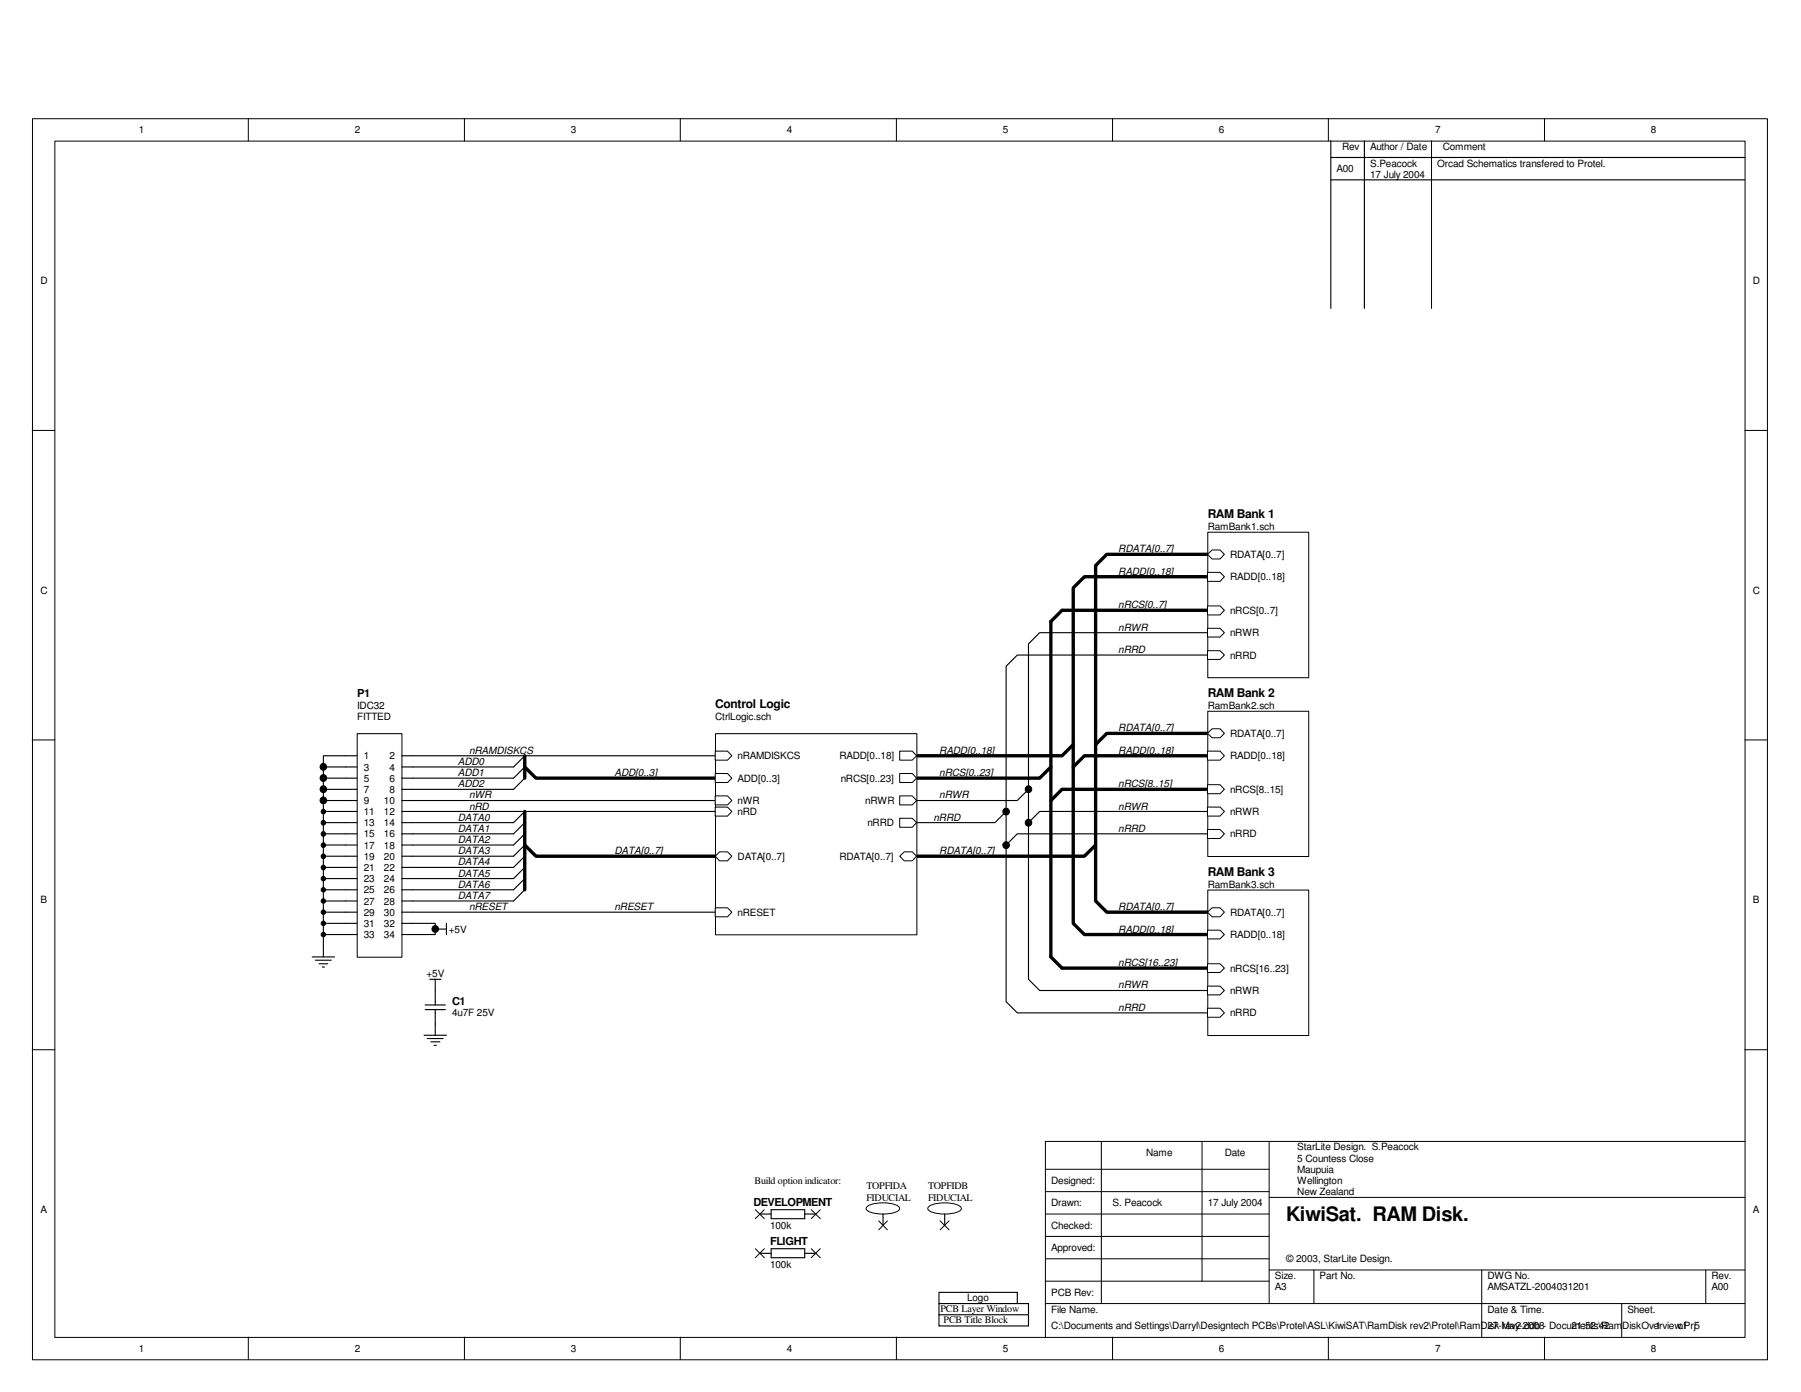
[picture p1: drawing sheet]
<svg xmlns="http://www.w3.org/2000/svg" width="279mm" height="216mm" viewBox="0 0 279 216" stroke-linecap="round" stroke-linejoin="round" font-family="sans-serif">
<g fill="none" stroke="#000" stroke-width=".16">
<path d="M5 18.4h269.2v192.5h-269.2zM38.5 18.4v3.4M72.1 18.4v3.4M105.5 18.4v3.4M139.1 18.4v3.4M172.6 18.4v3.4M206.1 18.4v3.4M239.6 18.4v3.4M8.5 21.9h262.2v185.5h-262.2zM222.1 21.8v26M5 66.8h3.5M270.7 66.8h3.5"/>
<path d="M5 114.8h3.5M270.7 114.8h3.5M5 162.8h3.5M170.9 177v25.2M186.5 177v21.7M196.9 177v25.2M270.7 177h-108.5v30.4M270.7 162.8h3.5M162.2 181.4h34.7M162.2 191.8h34.7M162.2 184.8h34.7M162.2 188.3h34.7"/>
<path d="M162.2 195.2h34.7M162.2 198.7h34.7M196.9 185.7h73.8M196.9 197h73.8M203.8 197v5.2M229.9 197v10.4M264.6 197v5.2M38.5 207.4v3.5M72.1 207.4v3.5M105.5 207.4v3.5M139.1 207.4v3.5M162.2 202.2h108.5"/>
<path d="M172.6 207.4v3.5M206.1 207.4v3.5M239.6 207.4v3.5M251.6 202.2v5.2"/>
<circle cx="156.1" cy="131.1" r=".52"/>
</g>
<g fill="none" stroke="#000" stroke-width=".17">
<path d="M206.5 21.8v26M206.5 24.4h64.2M211.7 21.8v26M187.3 98.1h-26l-1.7 1.8v52l1.7 1.7h26M50.2 119h3.4M53.6 117.2h-3.4v31.2M64.1 117.2h46.9M81.4 119l-1.7 1.7h-15.6M81.4 117.2l-1.7 1.8h-15.6M187.3 101.6h-29.5l-1.7 1.7v52.1l1.7 1.7h29.5M50.2 138h3.4M50.2 134.5h3.4"/>
<path d="M50.2 131.1h3.4M50.2 127.6h3.4M50.2 124.2h3.4M50.2 120.7h3.4M50.2 139.7h3.4M50.2 136.3h3.4M50.2 132.8h3.4M50.2 129.3h3.4M50.2 125.9h3.4M50.2 122.4h3.4M64.1 124.2h46.9M64.1 125.9h46.9"/>
<path d="M81.4 136.3l-1.7 1.7h-15.6M81.4 132.8l-1.7 1.7h-15.6M81.4 129.3l-1.7 1.8h-15.6M81.4 125.9l-1.7 1.7h-15.6M81.4 138l-1.7 1.7h-15.6M81.4 134.5l-1.7 1.8h-15.6M81.4 131.1l-1.7 1.7h-15.6M81.4 127.6l-1.7 1.7h-15.6M81.4 120.7l-1.7 1.7h-15.6M156.1 125.9l-1.8 1.7h-12.1M159.6 122.4l-1.8 1.8h-15.6M187.3 125.9h-26l-1.7 1.7"/>
<path d="M187.3 129.3h-29.5l-1.7 1.8M48.4 148.4h3.5M48.9 148.9h2.5M49.5 149.5h1.3M50 150h.3M50.2 141.5h3.4M50.2 143.2h3.4M64.1 143.2h3.4v1.7h-3.4M66 156.6h3.1M66 155.9h3.1M66.7 151.9h1.7M67.5 144.1h1.8"/>
<path d="M67.5 151.9v4M67.5 156.6v4M69.3 143.2v1.7M65.8 160.6h3.5M66.3 161.1h2.4M66.8 161.6h1.4M67.4 162.1h.3"/>
</g>
<g fill="none" stroke="#000" stroke-width=".52">
<path d="M187.3 86h-15.6l-1.7 1.7v52l1.7 1.8h15.6M187.3 89.5h-19.1l-1.7 1.7v52l1.7 1.7h19.1M187.3 94.7h-22.5l-1.8 1.7v52l1.8 1.8h22.5M81.4 119l1.7 1.7h27.9M81.4 117.2v3.5M163 119l-1.7 1.7h-19.1M166.5 115.5l-1.7 1.7h-22.6M187.3 113.7h-15.6l-1.7 1.8M187.3 117.2h-19.1l-1.7 1.8M81.4 131.1l1.7 1.7h27.9M81.4 125.9v12.1M170 131.1l-1.8 1.7h-26"/>
<path d="M187.3 122.4h-22.5l-1.8 1.8"/>
</g>
<circle cx="156.1" cy="131.1" r=".52" fill="#000"/>
<path d="M111 113.8h31.2v31.2h-31.2z" fill="#fff"/>
<path d="M111 113.8h31.2v31.2h-31.2z" fill="none" stroke="#000" stroke-width=".16"/>
<path d="M139.6 132.8l.7-.7h1.2l.7 .7-.7 .7h-1.2z" fill-rule="evenodd" fill="#fff"/>
<path d="M139.6 132.8l.7-.7h1.2l.7 .7-.7 .7h-1.2z" fill="none" stroke="#000" stroke-width=".16"/>
<path d="M111 132.8l.6-.7h1.3l.6 .7-.6 .7h-1.3z" fill-rule="evenodd" fill="#fff"/>
<path d="M111 132.8l.6-.7h1.3l.6 .7-.6 .7h-1.3z" fill="none" stroke="#000" stroke-width=".16"/>
<path d="M111 120h1.9l.6 .7-.6 .7h-1.9z" fill-rule="evenodd" fill="#fff"/>
<path d="M111 120h1.9l.6 .7-.6 .7h-1.9z" fill="none" stroke="#000" stroke-width=".16"/>
<path d="M139.6 116.5h1.9l.7 .7-.7 .7h-1.9z" fill-rule="evenodd" fill="#fff"/>
<path d="M139.6 116.5h1.9l.7 .7-.7 .7h-1.9z" fill="none" stroke="#000" stroke-width=".16"/>
<path d="M111 116.5h1.9l.6 .7-.6 .7h-1.9z" fill-rule="evenodd" fill="#fff"/>
<path d="M111 116.5h1.9l.6 .7-.6 .7h-1.9z" fill="none" stroke="#000" stroke-width=".16"/>
<path d="M139.6 120h1.9l.7 .7-.7 .7h-1.9z" fill-rule="evenodd" fill="#fff"/>
<path d="M139.6 120h1.9l.7 .7-.7 .7h-1.9z" fill="none" stroke="#000" stroke-width=".16"/>
<path d="M139.6 126.9h1.9l.7 .7-.7 .7h-1.9z" fill-rule="evenodd" fill="#fff"/>
<path d="M139.6 126.9h1.9l.7 .7-.7 .7h-1.9z" fill="none" stroke="#000" stroke-width=".16"/>
<path d="M139.6 123.4h1.9l.7 .8-.7 .6h-1.9z" fill-rule="evenodd" fill="#fff"/>
<path d="M139.6 123.4h1.9l.7 .8-.7 .6h-1.9z" fill="none" stroke="#000" stroke-width=".16"/>
<path d="M111 125.2h1.9l.6 .7-.6 .7h-1.9z" fill-rule="evenodd" fill="#fff"/>
<path d="M111 125.2h1.9l.6 .7-.6 .7h-1.9z" fill="none" stroke="#000" stroke-width=".16"/>
<path d="M111 123.4h1.9l.6 .8-.6 .6h-1.9z" fill-rule="evenodd" fill="#fff"/>
<path d="M111 123.4h1.9l.6 .8-.6 .6h-1.9z" fill="none" stroke="#000" stroke-width=".16"/>
<path d="M111 140.8h1.9l.6 .7-.6 .7h-1.9z" fill-rule="evenodd" fill="#fff"/>
<path d="M111 140.8h1.9l.6 .7-.6 .7h-1.9z" fill="none" stroke="#000" stroke-width=".16"/>
<path d="M187.4 82.6h15.6v22.5h-15.6z" fill="#fff"/>
<path d="M187.4 82.5h15.6v22.6h-15.6z" fill="none" stroke="#000" stroke-width=".16"/>
<path d="M187.3 86l.7-.7h1.3l.6 .7-.6 .7h-1.3z" fill-rule="evenodd" fill="#fff"/>
<path d="M187.3 86l.7-.7h1.3l.6 .7-.6 .7h-1.3z" fill="none" stroke="#000" stroke-width=".16"/>
<path d="M187.3 88.8h2l.6 .7-.6 .7h-2z" fill-rule="evenodd" fill="#fff"/>
<path d="M187.3 88.8h2l.6 .7-.6 .7h-2z" fill="none" stroke="#000" stroke-width=".16"/>
<path d="M187.3 94h2l.6 .7-.6 .7h-2z" fill-rule="evenodd" fill="#fff"/>
<path d="M187.3 94h2l.6 .7-.6 .7h-2z" fill="none" stroke="#000" stroke-width=".16"/>
<path d="M187.3 100.9h2l.6 .7-.6 .7h-2z" fill-rule="evenodd" fill="#fff"/>
<path d="M187.3 100.9h2l.6 .7-.6 .7h-2z" fill="none" stroke="#000" stroke-width=".16"/>
<path d="M187.3 97.5h2l.6 .6-.6 .7h-2z" fill-rule="evenodd" fill="#fff"/>
<path d="M187.3 97.5h2l.6 .6-.6 .7h-2z" fill="none" stroke="#000" stroke-width=".16"/>
<path d="M187.4 110.4h15.6v22.4h-15.6z" fill="#fff"/>
<path d="M187.4 110.3h15.6v22.5h-15.6z" fill="none" stroke="#000" stroke-width=".16"/>
<path d="M187.3 113.7l.7-.7h1.3l.6 .7-.6 .7h-1.3z" fill-rule="evenodd" fill="#fff"/>
<path d="M187.3 113.7l.7-.7h1.3l.6 .7-.6 .7h-1.3z" fill="none" stroke="#000" stroke-width=".16"/>
<path d="M187.3 116.5h2l.6 .7-.6 .7h-2z" fill-rule="evenodd" fill="#fff"/>
<path d="M187.3 116.5h2l.6 .7-.6 .7h-2z" fill="none" stroke="#000" stroke-width=".16"/>
<path d="M187.3 121.7h2l.6 .7-.6 .7h-2z" fill-rule="evenodd" fill="#fff"/>
<path d="M187.3 121.7h2l.6 .7-.6 .7h-2z" fill="none" stroke="#000" stroke-width=".16"/>
<path d="M187.3 128.7h2l.6 .6-.6 .7h-2z" fill-rule="evenodd" fill="#fff"/>
<path d="M187.3 128.7h2l.6 .6-.6 .7h-2z" fill="none" stroke="#000" stroke-width=".16"/>
<path d="M187.3 125.2h2l.6 .7-.6 .7h-2z" fill-rule="evenodd" fill="#fff"/>
<path d="M187.3 125.2h2l.6 .7-.6 .7h-2z" fill="none" stroke="#000" stroke-width=".16"/>
<path d="M187.4 138.1h15.6v22.5h-15.6z" fill="#fff"/>
<path d="M187.4 138h15.6v22.6h-15.6z" fill="none" stroke="#000" stroke-width=".16"/>
<path d="M187.3 141.5l.7-.7h1.3l.6 .7-.6 .7h-1.3z" fill-rule="evenodd" fill="#fff"/>
<path d="M187.3 141.5l.7-.7h1.3l.6 .7-.6 .7h-1.3z" fill="none" stroke="#000" stroke-width=".16"/>
<path d="M187.3 144.3h2l.6 .6-.6 .7h-2z" fill-rule="evenodd" fill="#fff"/>
<path d="M187.3 144.3h2l.6 .6-.6 .7h-2z" fill="none" stroke="#000" stroke-width=".16"/>
<path d="M187.3 149.5h2l.6 .7-.6 .6h-2z" fill-rule="evenodd" fill="#fff"/>
<path d="M187.3 149.5h2l.6 .7-.6 .6h-2z" fill="none" stroke="#000" stroke-width=".16"/>
<path d="M187.3 156.4h2l.6 .7-.6 .7h-2z" fill-rule="evenodd" fill="#fff"/>
<path d="M187.3 156.4h2l.6 .7-.6 .7h-2z" fill="none" stroke="#000" stroke-width=".16"/>
<path d="M187.3 153h2l.6 .6-.6 .7h-2z" fill-rule="evenodd" fill="#fff"/>
<path d="M187.3 153h2l.6 .6-.6 .7h-2z" fill="none" stroke="#000" stroke-width=".16"/>
<path d="M55.5 113.8h6.9v34.7h-6.9z" fill="#fff"/>
<g fill="none" stroke="#000" stroke-width=".16">
<path d="M55.4 113.8h7v34.7h-7z"/>
<circle cx="50.2" cy="118.9" r=".52"/>
<circle cx="50.2" cy="120.7" r=".52"/>
<circle cx="50.2" cy="122.4" r=".52"/>
<circle cx="50.2" cy="124.1" r=".52"/>
<circle cx="156.1" cy="125.9" r=".52"/>
<circle cx="159.5" cy="122.4" r=".52"/>
<circle cx="159.5" cy="127.6" r=".52"/>
</g>
<g fill="none" stroke="#000" stroke-width=".17">
<path d="M206.5 27.9h64.2M53.6 117.2h1.8M53.6 119h1.8M62.3 117.2h1.8M62.3 119h1.8M53.6 120.7h1.8M53.6 122.4h1.8M53.6 124.2h1.8M53.6 125.9h1.8M53.6 127.6h1.8M53.6 129.3h1.8M53.6 131.1h1.8"/>
<path d="M53.6 132.8h1.8M53.6 134.5h1.8M53.6 136.3h1.8M53.6 138h1.8M53.6 139.7h1.8M62.3 120.7h1.8M62.3 122.4h1.8M62.3 124.2h1.8M62.3 125.9h1.8M62.3 127.6h1.8M62.3 129.3h1.8M62.3 131.1h1.8"/>
<path d="M62.3 132.8h1.8M62.3 134.5h1.8M62.3 136.3h1.8M62.3 138h1.8M62.3 139.7h1.8M53.6 141.5h1.8M53.6 143.2h1.8M53.6 144.9h1.8M62.3 141.5h1.8M62.3 143.2h1.8M62.3 144.9h1.8"/>
</g>
<g fill="#000">
<circle cx="50.2" cy="118.9" r=".52"/>
<circle cx="50.2" cy="120.7" r=".52"/>
<circle cx="50.2" cy="122.4" r=".52"/>
<circle cx="50.2" cy="124.1" r=".52"/>
<circle cx="156.1" cy="125.9" r=".52"/>
<circle cx="159.5" cy="122.4" r=".52"/>
<circle cx="159.5" cy="127.6" r=".52"/>
</g>
<path d="M145.7 200.4h12.1v1.8h-12.1z" fill-rule="evenodd" fill="#fff"/>
<path d="M50.2 144.9h3.4M64.1 141.5h46.9M145.7 200.4h12.1v1.8h-12.1z" fill="none" stroke="#000" stroke-width=".17"/>
<circle cx="67.5" cy="144.1" r=".52" fill="#000"/>
<circle cx="67.5" cy="144.1" r=".52" fill="none" stroke="#000" stroke-width=".16"/>
<path d="M145.7 202.2h13.9v1.7h-13.9z" fill-rule="evenodd" fill="#fff"/>
<path d="M145.7 202.2h13.9v1.7h-13.9z" fill="none" stroke="#000" stroke-width=".17"/>
<path d="M145.7 203.9h13.9v1.8h-13.9z" fill-rule="evenodd" fill="#fff"/>
<path d="M117.9 188.3h1.7M117.9 194.4h1.7M119.6 187.6h5.2v1.4h-5.2zM119.6 193.7h5.2v1.4h-5.2zM124.8 188.3h1.8M124.8 194.4h1.8M137 188.3v1.7M146.6 188.3v1.7M145.7 203.9h13.9v1.8h-13.9z" fill="none" stroke="#000" stroke-width=".17"/>
<g fill="none" stroke="#000" stroke-width=".16">
<path d="M117.2 187.6l1.4 1.4M117.2 193.7l1.4 1.4M118.6 187.6l-1.4 1.4M118.6 193.7l-1.4 1.4M125.9 193.7l1.4 1.4M125.9 187.6l1.4 1.4M127.3 193.7l-1.4 1.4M127.3 187.6l-1.4 1.4M134.5 187.2a5.4 5.4 0 0 1 4.7-.2l.4 .5a1.37 1.37 0 0 1-1.3 .7l-.6 .1a4.7 4.7 0 0 1-3.2-.6l-.1-.2zM136.3 189.4l1.4 1.4M137.7 189.4l-1.4 1.4M144 187.2a5.4 5.4 0 0 1 4.8-.2l.3 .5a1.37 1.37 0 0 1-1.2 .7l-.7 .1a4.7 4.7 0 0 1-3.2-.6l-.1-.2z"/>
<path d="M145.8 189.4l1.4 1.4M147.2 189.4l-1.4 1.4"/>
<circle cx="50.2" cy="132.8" r=".35"/>
<circle cx="50.2" cy="127.6" r=".35"/>
<circle cx="50.2" cy="129.3" r=".35"/>
<circle cx="50.2" cy="131.1" r=".35"/>
<circle cx="50.2" cy="134.6" r=".35"/>
<circle cx="50.2" cy="125.9" r=".35"/>
<circle cx="50.2" cy="136.3" r=".34"/>
<circle cx="50.2" cy="138" r=".34"/>
<circle cx="50.2" cy="139.7" r=".34"/>
<circle cx="50.2" cy="141.5" r=".34"/>
<circle cx="50.2" cy="143.2" r=".34"/>
<circle cx="50.2" cy="145" r=".34"/>
</g>
<g fill="#000">
<circle cx="50.2" cy="132.8" r=".35"/>
<circle cx="50.2" cy="127.6" r=".35"/>
<circle cx="50.2" cy="129.3" r=".35"/>
<circle cx="50.2" cy="131.1" r=".35"/>
<circle cx="50.2" cy="134.6" r=".35"/>
<circle cx="50.2" cy="125.9" r=".35"/>
<circle cx="50.2" cy="136.3" r=".34"/>
<circle cx="50.2" cy="138" r=".34"/>
<circle cx="50.2" cy="139.7" r=".34"/>
<circle cx="50.2" cy="141.5" r=".34"/>
<circle cx="50.2" cy="143.2" r=".34"/>
<circle cx="50.2" cy="145" r=".34"/>
</g>
<text font-size="3.1" x="199.5" y="189.4">KiwiSat. RAM Disk.</text>
<g font-size="1.9">
<text x="187.4" y="80.4">RAM Bank 1</text>
<text x="111" y="109.9">Control Logic</text>
<text x="187.4" y="108.1">RAM Bank 2</text>
<text x="187.4" y="135.9">RAM Bank 3</text>
</g>
<g font-size="1.7">
<text x="55.4" y="108.2">P1</text>
<text x="70.1" y="155.9">C1</text>
<text x="116.9" y="187.1">DEVELOPMENT</text>
<text x="119.5" y="193.2">FLIGHT</text>
</g>
<g font-size="1.6">
<text x="21.5" y="20.7">1</text>
<text x="55" y="20.7">2</text>
<text x="88.6" y="20.7">3</text>
<text x="122.1" y="20.7">4</text>
<text x="155.6" y="20.7">5</text>
<text x="189.1" y="20.7">6</text>
<text x="208.2" y="23.2">Rev</text>
<text x="212.6" y="23.2">Author / Date</text>
<text x="222.6" y="20.7">7</text>
<text x="223.8" y="23.2">Comment</text>
<text x="256.1" y="20.7">8</text>
<text x="207.3" y="26.7">A00</text>
<text x="212.6" y="25.9">S.Peacock</text>
<text x="212.6" y="27.6">17 July 2004</text>
<text x="223" y="25.9">Orcad Schematics transfered to Protel.</text>
<text x="6.3" y="44.1">D</text>
<text x="271.9" y="44.1">D</text>
<text x="187.4" y="82.2">RamBank1.sch</text>
<text x="173.5" y="85.7">RDATA[0..7]</text>
<text x="173.5" y="89.2">RADD[0..18]</text>
<text x="190.8" y="86.5">RDATA[0..7]</text>
<text x="6.3" y="92.1">C</text>
<text x="173.5" y="94.4">nRCS[0..7]</text>
<text x="190.8" y="90">RADD[0..18]</text>
<text x="190.8" y="95.2">nRCS[0..7]</text>
<text x="271.9" y="92.1">C</text>
<text x="173.5" y="101.3">nRRD</text>
<text x="173.5" y="97.8">nRWR</text>
<text x="190.8" y="98.7">nRWR</text>
<text x="190.8" y="102.2">nRRD</text>
<text x="55.4" y="109.9">IDC32</text>
<text x="55.4" y="111.7">FITTED</text>
<text x="111" y="111.7">CtrlLogic.sch</text>
<text x="173.5" y="113.4">RDATA[0..7]</text>
<text x="187.4" y="109.9">RamBank2.sch</text>
<text x="56.4" y="117.8">1</text>
<text x="56.4" y="119.5">3</text>
<text x="60.4" y="117.8">2</text>
<text x="60.4" y="119.5">4</text>
<text x="71" y="118.6">ADD0</text>
<text x="72.8" y="116.9">nRAMDISKCS</text>
<text x="114.4" y="117.8">nRAMDISKCS</text>
<text x="130.2" y="117.8">RADD[0..18]</text>
<text x="145.7" y="116.9">RADD[0..18]</text>
<text x="173.5" y="116.9">RADD[0..18]</text>
<text x="190.8" y="114.3">RDATA[0..7]</text>
<text x="190.8" y="117.8">RADD[0..18]</text>
<text x="56.4" y="121.2">5</text>
<text x="56.4" y="123">7</text>
<text x="56.4" y="124.7">9</text>
<text x="59.6" y="124.7">10</text>
<text x="60.4" y="121.2">6</text>
<text x="60.4" y="123">8</text>
<text x="71" y="120.4">ADD1</text>
<text x="71" y="122.1">ADD2</text>
<text x="72.8" y="125.6">nRD</text>
<text x="72.8" y="123.8">nWR</text>
<text x="95.3" y="120.4">ADD[0..3]</text>
<text x="114.4" y="121.2">ADD[0..3]</text>
<text x="114.4" y="124.7">nWR</text>
<text x="130.4" y="121.2">nRCS[0..23]</text>
<text x="134.2" y="124.7">nRWR</text>
<text x="145.7" y="123.8">nRWR</text>
<text x="145.7" y="120.4">nRCS[0..23]</text>
<text x="173.5" y="122.1">nRCS[8..15]</text>
<text x="173.5" y="125.6">nRWR</text>
<text x="190.8" y="123">nRCS[8..15]</text>
<text x="56.4" y="126.4">11</text>
<text x="56.4" y="128.1">13</text>
<text x="56.4" y="129.9">15</text>
<text x="56.4" y="131.6">17</text>
<text x="59.6" y="126.4">12</text>
<text x="59.6" y="128.1">14</text>
<text x="59.6" y="129.9">16</text>
<text x="59.6" y="131.6">18</text>
<text x="71" y="127.3">DATA0</text>
<text x="71" y="129">DATA1</text>
<text x="71" y="130.8">DATA2</text>
<text x="114.4" y="126.4">nRD</text>
<text x="134.6" y="128.1">nRRD</text>
<text x="144.8" y="127.3">nRRD</text>
<text x="173.5" y="129">nRRD</text>
<text x="190.8" y="129.9">nRRD</text>
<text x="190.8" y="126.4">nRWR</text>
<text x="56.4" y="133.3">19</text>
<text x="56.4" y="135.1">21</text>
<text x="56.4" y="136.8">23</text>
<text x="59.6" y="133.3">20</text>
<text x="59.6" y="135.1">22</text>
<text x="59.6" y="136.8">24</text>
<text x="71" y="132.5">DATA3</text>
<text x="71" y="134.2">DATA4</text>
<text x="71" y="136">DATA5</text>
<text x="71" y="137.7">DATA6</text>
<text x="95.3" y="132.5">DATA[0..7]</text>
<text x="114.4" y="133.3">DATA[0..7]</text>
<text x="130.2" y="133.3">RDATA[0..7]</text>
<text x="145.7" y="132.5">RDATA[0..7]</text>
<text x="187.4" y="137.7">RamBank3.sch</text>
<text x="6.3" y="140.1">B</text>
<text x="56.4" y="138.6">25</text>
<text x="56.4" y="140.3">27</text>
<text x="56.4" y="142">29</text>
<text x="56.4" y="143.8">31</text>
<text x="59.6" y="138.6">26</text>
<text x="59.6" y="140.3">28</text>
<text x="59.6" y="142">30</text>
<text x="59.6" y="143.8">32</text>
<text x="71" y="139.4">DATA7</text>
<text x="72.8" y="141.2">nRESET</text>
<text x="95.3" y="141.2">nRESET</text>
<text x="114.4" y="142">nRESET</text>
<text x="173.5" y="141.2">RDATA[0..7]</text>
<text x="190.8" y="142">RDATA[0..7]</text>
<text x="271.9" y="140.1">B</text>
<text x="56.4" y="145.5">33</text>
<text x="59.6" y="145.5">34</text>
<text x="69.6" y="144.7">+5V</text>
<text x="173.5" y="149.9">nRCS[16..23]</text>
<text x="173.5" y="144.7">RADD[0..18]</text>
<text x="190.8" y="145.5">RADD[0..18]</text>
<text x="66.2" y="151.6">+5V</text>
<text x="173.5" y="153.3">nRWR</text>
<text x="190.8" y="150.7">nRCS[16..23]</text>
<text x="190.8" y="154.2">nRWR</text>
<text x="70.1" y="157.6">4u7F 25V</text>
<text x="173.5" y="156.8">nRRD</text>
<text x="190.8" y="157.6">nRRD</text>
<text x="177.8" y="179.3">Name</text>
<text x="190" y="179.3">Date</text>
<text x="201.3" y="178.4">StarLite Design. S.Peacock</text>
<text x="117.1" y="183.6">Build option indicator:</text>
<text x="134.4" y="184.5">TOPFIDA</text>
<text x="144" y="184.5">TOPFIDB</text>
<text x="163.1" y="183.6">Designed:</text>
<text x="201.3" y="180.2">5 Countess Close</text>
<text x="201.3" y="181.9">Maupuia</text>
<text x="201.3" y="183.6">Wellington</text>
<text x="201.3" y="185.4">New Zealand</text>
<text x="6.3" y="188.2">A</text>
<text x="119.5" y="190.6">100k</text>
<text x="134.4" y="186.2">FIDUCIAL</text>
<text x="144" y="186.2">FIDUCIAL</text>
<text x="163.1" y="190.6">Checked:</text>
<text x="163.1" y="187.1">Drawn:</text>
<text x="172.6" y="187.1">S. Peacock</text>
<text x="187.4" y="187.1">17 July 2004</text>
<text x="271.9" y="188.2">A</text>
<text x="119.5" y="196.7">100k</text>
<text x="163.1" y="194.1">Approved:</text>
<text x="199.5" y="195.8">© 2003, StarLite Design.</text>
<text x="145.9" y="203.5">PCB Layer Window</text>
<text x="150" y="201.8">Logo</text>
<text x="163.1" y="201">PCB Rev:</text>
<text x="163.1" y="203.6">File Name.</text>
<text x="197.8" y="198.4">Size.</text>
<text x="197.8" y="200.1">A3</text>
<text x="204.7" y="198.4">Part No.</text>
<text x="230.8" y="198.4">DWG No.</text>
<text x="230.8" y="200.1">AMSATZL-2004031201</text>
<text x="230.8" y="203.6">Date &amp; Time.</text>
<text x="252.5" y="203.6">Sheet.</text>
<text x="265.5" y="198.4">Rev.</text>
<text x="265.5" y="200.1">A00</text>
<text x="21.5" y="209.7">1</text>
<text x="55" y="209.7">2</text>
<text x="88.6" y="209.7">3</text>
<text x="122.1" y="209.7">4</text>
<text x="146.4" y="205.3">PCB Title Block</text>
<text x="155.6" y="209.7">5</text>
<text x="163.1" y="206.2">C:\Documents and Settings\Darryl\Designtech PCBs\Protel\ASL\KiwiSAT\RamDisk rev2\Protel\RamDisk rev2.ddb - Documents\RamDiskOverview.Prj5</text>
<text x="189.1" y="209.7">6</text>
<text x="222.6" y="209.7">7</text>
<text x="230.8" y="206.2">27-May-2008</text>
<text x="243.8" y="206.2">21:52:42</text>
<text x="256.1" y="209.7">8</text>
<text x="256.8" y="206.2">1</text>
<text x="260.3" y="206.2">of</text>
</g>
</svg>
